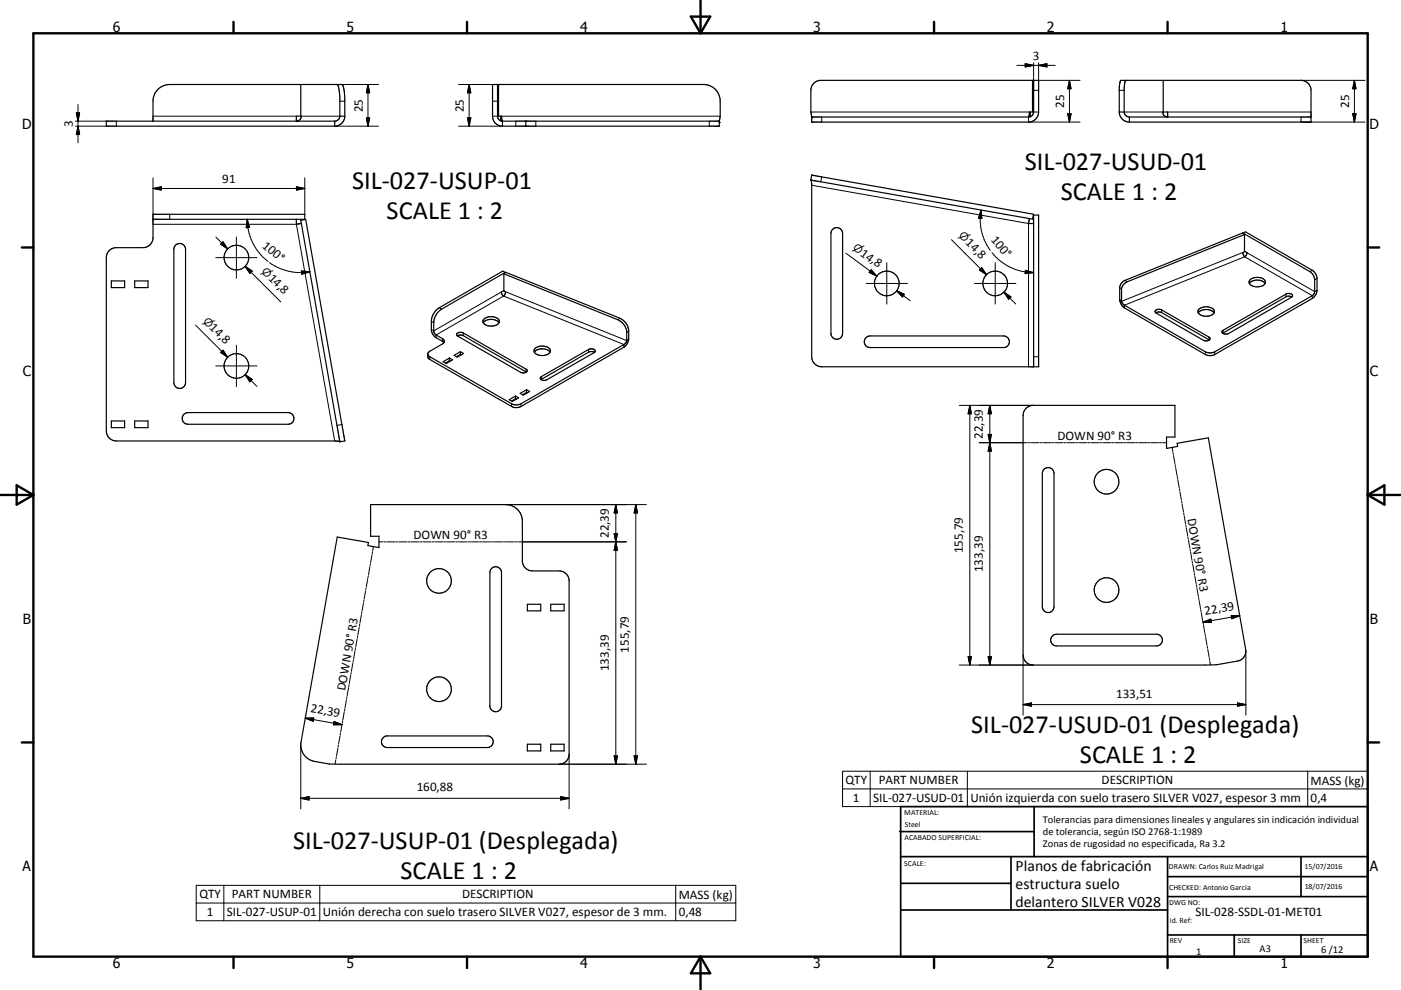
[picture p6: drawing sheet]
<svg xmlns="http://www.w3.org/2000/svg" width="420mm" height="297mm" viewBox="0 0 420 297" stroke-linecap="round" stroke-linejoin="round" font-family="sans-serif">
<g fill="none" stroke="#000" stroke-width=".36">
<path d="M45.9 36.3v-5.9a5 5 0 0 1 5-5h51.6l.4 .6 .4 1.8 .1 7.4a3.1 3.1 0 0 1-2.8 2.7h-68.7v-1.6h68.4M88.9 34.9h1.4a1.46 1.46 0 0 1-1.4 1.4zM90.2 25.4v9.5M100.3 36.3v1.6M101 25.4l.5 .6 .3 1.8 .1 7.1M101.9 34.9h1.5M101.9 34.9a1.55 1.55 0 0 1-1.6 1.4M149.2 25.4v9.5a1.47 1.47 0 0 0 1.5 1.4M149.2 25.4v9.5h1.2l.3 1.4M149.5 25.4v9.5M150.1 34.9l.1 1.4M150.7 36.3h65"/>
<path d="M157.6 36.3v1.6M215.7 36.2v.3M215.7 36.1l.2-1.2v-4.5a5 5 0 0 0-4.9-5h-63.3v9.5a2.96 2.96 0 0 0 3 3h65v-1.6M215.7 36v.3M243.3 34.8l.1 .4M243.4 35.1h65M244 25l.9-.7 1.2-.2h65.3v9.5a3 3 0 0 1-3 3h-65l-.3-3v-6.5l.2-1.1zM308.9 33.6l-.1 1.5M309.6 24.1v9.5M309.8 33.6h-1.2l-.2 1.5M309.9 24.1l-.1 9.5M309.9 33.6a1.52 1.52 0 0 1-1.5 1.5"/>
<path d="M335.6 33.6h1.4M336 24.1h54.1a3 3 0 0 1 3 3v9.5h-54.8a3.1 3.1 0 0 1-2.7-2.7v-7.6zM337 33.6a1.56 1.56 0 0 0 1.6 1.5M337.5 24.1l-.5 2.2v7.3M337.5 24.1h.1M338.6 35.1h54.5M338.6 35.1v1.5M348.6 33.6h1.5v1.5a1.46 1.46 0 0 1-1.5-1.5zM348.7 24.1v9.5M243.1 54l.3 1.3v51.7a3 3 0 0 0 3 3h65v-45.5h-1.5v45.5M243.4 52.5v.1M243.4 52.5l-.3 1.5"/>
<path d="M243.4 52.6l66.4 11.7-.2 1.4-66.5-11.7M45.9 65.8h45.5v-1.5h-45.5v7a3 3 0 0 1-3 3h-8a2.95 2.95 0 0 0-3 3v52a2.99 2.99 0 0 0 3 3h65.4l1.6 .2M52.8 73.4a1.77 1.77 0 0 1 2.8 1.4v40a1.75 1.75 0 0 1-1.7 1.7 1.75 1.75 0 0 1-1.8-1.7v-40l.3-.9zM88.9 65.8v1.5l1.4-.3M90.2 66.1l1.5-.3 11.7 66.5-1.5 .2zM249.6 68.9a1.75 1.75 0 0 1 1.9-.5 1.75 1.75 0 0 1 1.1 1.6v30a1.75 1.75 0 0 1-1.7 1.8 1.75 1.75 0 0 1-1.8-1.8v-30zM308.6 65.6h.1M308.6 65.6l-.2 1.5h1.5M372.7 70l.7-.5 20 11.6a3.2 3.2 0 0 1 1.5 2.4v3.6a3.1 3.1 0 0 1-1.5 2.4l-29.2 16.9a3.1 3.1 0 0 1-2.8 0l-24.3-14M372.7 70l20 11.5a3.2 3.2 0 0 1 1.4 2.5v3.5l-.5 1.1-29.4 16.9a3.1 3.1 0 0 1-2.8 0l-24.3-13.9M372.7 70h.1M373.1 70.4l-.6-.5-35.2 14.2a2.65 2.65 0 0 0-1.6 2.3v3.5"/>
<path d="M373.1 70.4l-35.2 14.2a2.72 2.72 0 0 0-1.6 2.3v3.5M373.1 70.4v5.1l-.5 .2 .4 1.2a.98 .98 0 0 0 .9-1.1l-.8-.4M33.4 84.3h4v2h-4zM40.4 84.3h4v2h-4zM144.9 96.8a3.2 3.2 0 0 1 4.7 0M144.9 96.9a3.3 3.3 0 0 0 4.7 0M144.9 96.9a1.44 1.44 0 0 1 1.6-1.8 2.56 2.56 0 0 1 3.2 1.3l-.1 .5M151.1 82.1l.5-.4 34.2 13.7a4.5 4.5 0 0 1 2.7 3.9v2.4M151.1 82.1l34.1 13.8a4.7 4.7 0 0 1 2.7 3.5v2.8M151.1 82.1v5.2l.5 .2-.6 1.3-.4-.4-.3-.8 .8-.4M151.5 81.7l-19.1 11a5.1 5.1 0 0 0-2.4 4.1l.2 3.1 .4 .5 2 1.2a.86 .86 0 0 1 .6 .8 .86 .86 0 0 1-.6 .8l-3.8 2.2a.87 .87 0 0 0-.5 .8 .87 .87 0 0 0 .5 .8l24.6 14.1a3.1 3.1 0 0 0 2.8 0l30.8-17.7M151.5 81.7l-.7-.4-19.1 11a5.1 5.1 0 0 0-2.4 4.1v2.5a3.1 3.1 0 0 0 1.4 2.4l2.4 1.5"/>
<path d="M151.5 81.7v.1M335.7 89.9a3.7 3.7 0 0 0 1.4 2.5M335.7 89.9l.6 .5M336.3 90.4l.8 1.2M337.1 91.6v.8M346.5 93.1a1.7 1.7 0 0 1 1.8-.1l14.1 8.1a.61 .61 0 0 1 .3 .8 .61 .61 0 0 1-.7 .3l-1.2-.1-14.2-8.2-.3-.4zM346.5 93.9a1.79 1.79 0 0 1 1.8-.1l14.2 8.2M359.2 93.9a3.3 3.3 0 0 1 4.8 0M359.4 92.8a3.2 3.2 0 0 1 4.6 .4 1.77 1.77 0 0 1-2 1.7 2.16 2.16 0 0 1-2.8-1.7zM366.5 99.2l19-11a1.15 1.15 0 0 1 2 .7l-19.2 11.2a1.17 1.17 0 0 1-1.9-.8zM374.6 85a3.2 3.2 0 0 1 4.7 0M374.7 84a3.2 3.2 0 0 1 4.7 .4 2.1 2.1 0 0 1-2.9 1.6 1.63 1.63 0 0 1-1.9-1.8z"/>
<path d="M387.3 89.1a1.77 1.77 0 0 0-1.8 0l-18.9 10.9M132.9 108.5l1.8-1.1 1 .6-1.9 1zM134.7 108.2l-1.1 .7M134.7 107.4v.8M134.7 108.2l.3 .2M136.2 106.6l1.8-1.1 1 .6-1.9 1zM137 100a1.83 1.83 0 0 1 1.9-.1l18.8 10.8a.54 .54 0 0 1 .3 .7 .54 .54 0 0 1-.5 .4l-.7 .1-.7-.2-18.9-10.9-.3-.4zM137.1 100.8l.9-.3 .9 .2 18.9 10.9M138 106.3l-1.1 .7M138 105.5v.8M138 106.3l.3 .2M152.7 119.9l1.8-1.1 1 .6-1.9 1.1z"/>
<path d="M154.5 119.6l-1.1 .7M154.5 118.8v.8M154.5 119.6l.3 .2M156 118l1.9-1.1 .9 .6-1.9 1zM157.9 117.7l-1.2 .7M157.9 116.9v.8M157.9 117.7l.2 .2M160.2 105.6a3.3 3.3 0 0 1 4.7 0M160.4 104.6a3.2 3.2 0 0 1 4.6 .4 1.77 1.77 0 0 1-2 1.7 2.34 2.34 0 0 1-2.9-1.5zM162 113.2l14.5-8.4a1.17 1.17 0 0 1 1.9 .7l-14.4 8.4a1.16 1.16 0 0 1-2-.7zM178.2 105.7a1.8 1.8 0 0 0-1.7 0l-14.3 8.2M187 104.2l-30.8 17.8a3.2 3.2 0 0 1-2.8 0l-24.8-14.3-.3-.5v-1"/>
<path d="M187 103.4v.8M187.9 102.2l-.9 1.2M188.5 101.7l-.6 .5M188.5 101.7l-.5 1.4-1 1.1M259.5 101.5l.4-.5 1-.2h40a1.74 1.74 0 0 1 1.7 1.7 1.74 1.74 0 0 1-1.7 1.8h-40a1.75 1.75 0 0 1-1.4-2.8zM33.4 126.3h4v2h-4zM40.4 126.3h4v2h-4zM55.2 124.2l1.2-.4h30a1.75 1.75 0 0 1 1.7 1.7 1.75 1.75 0 0 1-1.7 1.8h-30a1.76 1.76 0 0 1-1.7-1.1 1.76 1.76 0 0 1 .5-2zM101.9 132.5h.1M307.6 122.5l1-.6 1.2-.3h42.5v9.5h-2.6v3.4l3.4-.6-.2-.9 9.4-1.7 11.2 63.5a3 3 0 0 1-2.5 3.5l-6.4 1.1-3.4 .1h-51.4a3 3 0 0 1-3.1-3v-71.9l.3-1.1zM313 140.8a1.75 1.75 0 0 1 1.9-.4 1.75 1.75 0 0 1 1.1 1.6v40a1.75 1.75 0 0 1-1.7 1.8 1.75 1.75 0 0 1-1.8-1.8v-40zM101.1 161.1l9.3 1.6-.1 1 3.3 .6v-3.4h-2.5v-9.5h40.5a5 5 0 0 1 5 5v11.9a3 3 0 0 0 3 3h8a2.99 2.99 0 0 1 3 3v52a2.99 2.99 0 0 1-3 3h-65.4a21 21 0 0 1-9.4-1.4 5 5 0 0 1-2.5-5.3z"/>
<path d="M147.3 170.6a1.74 1.74 0 0 1 2-.5 1.74 1.74 0 0 1 1.1 1.7v40a1.74 1.74 0 0 1-1.8 1.7 1.74 1.74 0 0 1-1.7-1.7v-40zM158.1 181.3h4v2h-4zM165.1 181.3h4v2h-4zM315.6 190.7l1.1-.4h30a1.75 1.75 0 0 1 1.8 1.7 1.75 1.75 0 0 1-1.8 1.8h-30a1.76 1.76 0 0 1-1.6-1.1 1.76 1.76 0 0 1 .5-2zM114.9 221.2l1.2-.4h30a1.74 1.74 0 0 1 1.8 1.7 1.74 1.74 0 0 1-1.8 1.8h-30a1.73 1.73 0 0 1-1.6-1.1 1.73 1.73 0 0 1 .4-2zM158.1 223.3h4v2h-4zM165.1 223.3h4v2h-4z"/>
<circle cx="70.9" cy="77.3" r="3.7"/>
<circle cx="265.9" cy="85" r="3.7"/>
<circle cx="298.4" cy="85" r="3.7"/>
<circle cx="70.9" cy="109.8" r="3.7"/>
<circle cx="331.7" cy="144.5" r="3.7"/>
<circle cx="131.6" cy="174.3" r="3.7"/>
<circle cx="331.8" cy="177" r="3.7"/>
<circle cx="131.6" cy="206.8" r="3.7"/>
</g>
<g fill="none" stroke="#000" stroke-width=".3">
<path d="M304.9 19.6h11.5M307.4 19.1l2.5 .5-2.5 .5zM309.9 18.8v5.3M311.4 19.6l2.5-.5v1zM311.4 18.8v5.3h12.4M22.6 37.9h9.3M22.6 36.3h9.3M22.9 33.9h1l-.5 2.4zM23.4 31.3v11.6M23.4 37.9l.5 2.5h-1zM34.9 36.3v1.6M45.9 34.9h43"/>
<path d="M90.3 34.9h11.6M100.3 37.9h13.2M101 25.4h12.5M101.9 30.4h1.5M109.8 35.4h1l-.5 2.5zM110.3 25.4l.5 2.4h-1zM110.3 25.4v12.5M137.5 25.4h10.2M140.1 35.4h1.1l-.5 2.5zM140.7 25.4v12.5M140.7 25.4l.5 2.4h-1.1zM147.7 30.4h1.5"/>
<path d="M147.7 34.9h1.5M150.4 34.9h65.5M150.7 36.3v1.6h-13.2M154.6 36.3v1.6M160.6 36.3v1.6M212.7 36.3v1.6M243.1 33.6h65.5M246.4 35.1v1.5M308.4 35.1v1.5h15.4M309.9 27.1h1.5M309.9 33.6h1.5M320.1 34.1h1l-.5 2.5z"/>
<path d="M320.6 24.1v12.5M320.6 24.1l.5 2.5h-1zM335.6 27.1h1.4M337 33.6h11.6M350.1 33.6h43M390.1 35.1v1.5h19.1M390.1 24.1h19.1M405.5 34.1h1l-.4 2.5zM406.1 24.1l.4 2.5h-1zM406.1 24.1v12.5M45.9 56.5h45.5M45.9 56.5l2.5-.5v1z"/>
<path d="M45.9 53.4v12.4M88.9 56l2.5 .5-2.5 .5zM91.4 53.4v10.9M243.4 55.6l65 11.5v42.9M246.3 53.1l-.2 1.4M45.9 67.3h43l11.4 65M50.9 64.3v1.5M64.7 77.3h12.4M64.7 71.1l3.6 3.6M66.9 72.5l1.4 2.2-2.2-1.4zM70.9 71.1v12.4M73.5 79.9l1.8 1.8"/>
<path d="M73.5 79.9l2.1 1.4-.7 .7zM73.5 79.9l10.7 10.7M74.1 65.8a16 16 0 0 0 6.2 12.6M74.1 65.8l.7 2.4-1 .1zM80.8 78.8a16.1 16.1 0 0 0 12.1 2.7M253.6 76l9.3 6.8M265.9 78.8v12.4M285.3 71.9l10.5 10.5M294.1 63a16 16 0 0 0 2.8 12.1M294.1 63l.3 2.6-1-.1zM297.4 75.8a15.8 15.8 0 0 0 12.5 6M298.4 78.8v12.4"/>
<path d="M372.6 75.7l-36.3 14.7M373.9 75.8l20.2 11.7 .8-.4M58.7 97.6l9.6 9.6M90.4 81.3l2.5 .2-2.4 .8zM129.3 96.4l.7 .4M131.7 92.3l.7 .4M138.9 99.9v.8M150.3 87.6l-20.3 11.7-.7-.4M151.6 87.5l36.3 14.7M185.8 95.4l-.6 .5M188.5 99.3l-.6 .4M259.7 85h12.4"/>
<path d="M260.9 81.3l2 1.5M261.2 81l1.7 1.8-2.3-1.1zM268.8 87.2l4.1 3M268.8 87.2l2.3 1.1-.5 .8zM292.2 85h12.4M293.6 81l.7-.7 1.5 2.1zM301 87.7l3.5 3.5M301 87.7l2.1 1.4-.7 .7zM307.4 81.1l2.5 .7-2.6 .3zM335.7 86.4l.6 .5M337.3 84.1l.6 .5M348.3 93v.8"/>
<path d="M366.7 99.1v.8M385.5 88.2v.9M393.4 81.1l-.7 .4M393.4 89.5v-.8l-20.2-11.7-36.1 14.6M394.9 83.5l-.8 .5M64.7 109.8h12.4M66.1 105.7l.8-.6 1.4 2.1zM70.9 103.6v12.4M73.5 112.4l3.5 3.5M73.5 112.4l2.1 1.4-.7 .7zM128.8 107v.8M130.7 101.3v-.8l20.3-11.7 36 14.6"/>
<path d="M132.6 101.6v.8M157.7 110.7v.9M162.3 113v.8M176.5 104.8v.9M309.9 107h1.5M361.4 105.5v.9M362.4 101.1v.8M364.2 105.5v.9M102.5 127.4l-1.5 .2M153.4 121.1v.9M156.2 121.1v.9M287.6 121.6h22.2"/>
<path d="M290.8 121.6v77.9M290.8 121.6l.4 2.5h-1zM293.6 132.8h14.3M296.2 130.3h1l-.4 2.5zM296.8 121.6v77.9M296.8 132.8l.4 2.5h-1zM296.8 121.6l.4 2.5h-1zM308.2 132.8h.6M309.1 132.8h2.4M311.8 132.8h.6M312.7 132.8h2.4M315.4 132.8h.6"/>
<path d="M316.3 132.8h2.4M319 132.8h.6M319.9 132.8h2.4M322.6 132.8h.6M323.5 132.8h2.4M326.1 132.8h.6M327.1 132.8h2.3M329.7 132.8h.6M330.6 132.8h2.4M333.3 132.8h.6M334.2 132.8h2.4M336.9 132.8h.6"/>
<path d="M337.8 132.8h2.4M340.5 132.8h.6M341.4 132.8h2.4M344 132.8h.7M345 132.8h2.4M347.6 132.8h.6M348.5 132.8h1.2M351.4 134.2l.2 1.2M351.7 135.7l.1 .7M351.8 136.7l.5 2.4M352.3 139.4l.1 .6M151.6 151.4h42.2"/>
<path d="M184.6 151.4v77.9M184.6 151.4l.5 2.5h-1zM190.6 151.4v77.9M190.6 151.4l.5 2.5h-1zM352.5 140.3l.4 2.4M352.9 143l.2 .6M353.1 143.9l.4 2.4M353.6 146.6l.1 .6M353.8 147.5l.4 2.4M354.2 150.2l.1 .7M354.4 151.2l.4 2.4M354.9 153.9l.1 .6"/>
<path d="M355 154.8l.5 2.4M355.5 157.5l.1 .6M355.7 158.4l.4 2.4M109.1 180l-.1 .6M109.6 177.3l-.4 2.4M109.8 176.4l-.1 .6M110.2 173.6l-.4 2.5M110.4 172.8l-.1 .5M110.9 170l-.4 2.5M111.1 169.1l-.1 .6M111.5 166.4l-.4 2.4M111.7 165.5l-.1 .6"/>
<path d="M111.9 164l-.2 1.2M113.6 162.6h1.2M115.1 162.6h.6M116 162.6h2.4M118.7 162.6h.6M119.6 162.6h2.4M122.3 162.6h.6M123.2 162.6h2.4M125.9 162.6h.6M126.8 162.6h2.3M129.5 162.6h.6M130.3 162.6h2.4"/>
<path d="M133 162.6h.6M133.9 162.6h2.4M136.6 162.6h.6M137.5 162.6h2.4M140.2 162.6h.6M141.1 162.6h2.4M143.8 162.6h.6M144.7 162.6h2.4M147.4 162.6h.6M148.2 162.6h2.4M150.9 162.6h.6M151.8 162.6h2.4"/>
<path d="M154.5 162.6h.6M155.4 162.6h32.4M184.1 160.1h1l-.5 2.5zM184.6 162.6l.5 2.5h-1zM356.1 161.1l.1 .6M356.3 162l.4 2.4M356.8 164.8l.1 .6M357 165.6l.4 2.5M357.4 168.4l.1 .6M357.6 169.3l.4 2.4M358.1 172l.1 .6M358.2 172.9l.5 2.4"/>
<path d="M358.7 175.6l.1 .6M358.9 176.5l.4 2.4M359.3 179.3l.1 .6M105.8 199l-.5 2.5M105.9 198.1l-.1 .6M106.4 195.4l-.4 2.4M106.6 194.5l-.1 .6M107 191.8l-.4 2.4M107.2 190.9l-.1 .6M107.7 188.1l-.4 2.5M107.9 187.3l-.1 .5M108.3 184.5l-.4 2.4"/>
<path d="M108.5 183.6l-.1 .6M109 180.9l-.5 2.4M287.6 199.5h22.2M290.2 197h1l-.4 2.5zM296.2 197h1l-.4 2.5zM306.7 196.5v18.1M359.5 180.1l.4 2.5M360 182.9l.1 .6M360.1 183.8l.5 2.4M360.6 186.5l.1 .6M360.6 186.6l2.4-.9 .2 1zM360.8 187.4l.4 2.4"/>
<path d="M361.3 190.1l.1 .6M361.4 191l.5 2.5M361.9 193.8l.1 .5M362.1 194.6l.4 2.5M362.5 197.4l.1 .6M362.7 198.3l.2 1.2M369.1 184.7h2.6l-2.4 .9zM371.7 184.7l-11.1 1.9M373.5 195.4v19.2M91.5 215.5l11 1.9M91.5 215.5l2.6-.1-.2 1zM100.2 216.5l2.3 .9-2.5 .1z"/>
<path d="M102.1 219.9l-.1 .6M102.6 217.2l-.4 2.4M102.8 216.2l-.2 .6M103.2 213.5l-.4 2.5M103.4 212.6l-.1 .6M103.9 209.9l-.5 2.4M104 209l-.1 .6M104.5 206.3l-.4 2.4M104.7 205.4l-.1 .6M105.1 202.6l-.4 2.5M105.3 201.8l-.1 .5M306.7 211.4h66.8"/>
<path d="M306.7 211.4l2.6-.5v1zM371 210.9l2.5 .5-2.5 .5zM90.2 239.5h80.4M90.2 239.5l2.5-.5v1zM90.2 223.5v19.2M100.7 228l-.3 1.2M100.8 227.1l-.1 .6M101.3 224.4l-.4 2.4M101.5 223.5l-.1 .6M101.9 220.8l-.4 2.4M167.6 229.3h26.2M168.1 239l2.5 .5-2.5 .5z"/>
<path d="M170.6 226.3v16.4M184.1 226.8h1l-.5 2.5zM190.1 226.8h1l-.5 2.5zM252.6 231.4h157.4v10.6h-157.4zM252.6 236.7h157.4M260.9 231.4v10.6M290 231.4v10.6M392.1 231.4v10.6M58.8 265.6h161.8v10.6h-161.8zM58.8 270.9h161.8M67.1 265.6v10.6M95.9 265.6v10.6"/>
<path d="M202.6 265.6v10.6"/>
</g>
<circle cx="215.7" cy="36.8" r=".18" fill="#000"/>
<g fill="none" stroke="#000" stroke-width=".71">
<path d="M10 10h400v277h-400zM70 6.6v3.4M140 6.6v3.4M207.1 5h5.8l-2.9 5zM210 0v10M280 6.6v3.4M350 6.6v3.4M6.6 74.2h3.4M410 74.2h3.5M0 148.5h10M5 145.6l5 2.9-5 2.9zM410 148.5h10.1"/>
<path d="M410 148.5l5.1-2.9v5.8zM6.6 222.7h3.4M410 222.7h3.5M70 287v3.4M140 287v3.4M210 287v10M210 287l2.9 5h-5.8zM280 287v3.4M350 287v3.4"/>
</g>
<g fill="none" stroke="#000" stroke-width=".51">
<path d="M269.7 249.5h40.3M270 242h140v45h-140zM270 257h140M303.1 257v16M310 242v15M350 257v30M390.1 257v12M270 265h33.1M270 273h80M350 269h60M350 263h60M350 280.5h60"/>
<path d="M370 280.5v6.5M390.1 280.5v6.5"/>
</g>
<g fill="#000" stroke="#000" stroke-width=".3">
<path d="M311.4 19.6l2.5-.5v1zM22.9 33.9h1l-.5 2.4zM109.8 35.4h1l-.5 2.5zM110.3 25.4l.5 2.4h-1zM140.1 35.4h1.1l-.5 2.5zM140.7 25.4l.5 2.4h-1.1zM307.4 19.1l2.5 .5-2.5 .5zM320.1 34.1h1l-.5 2.5zM320.6 24.1l.5 2.5h-1zM405.5 34.1h1l-.4 2.5zM406.1 24.1l.4 2.5h-1zM23.4 37.9l.5 2.5h-1z"/>
<path d="M45.9 56.5l2.5-.5v1zM88.9 56l2.5 .5-2.5 .5zM66.9 72.5l1.4 2.2-2.2-1.4zM74.1 65.8l.7 2.4-1 .1zM294.1 63l.3 2.6-1-.1zM73.5 79.9l2.1 1.4-.7 .7zM90.4 81.3l2.5 .2-2.4 .8zM261.2 81l1.7 1.8-2.3-1.1zM268.8 87.2l2.3 1.1-.5 .8zM293.6 81l.7-.7 1.5 2.1zM301 87.7l2.1 1.4-.7 .7zM307.4 81.1l2.5 .7-2.6 .3z"/>
<path d="M66.1 105.7l.8-.6 1.4 2.1zM73.5 112.4l2.1 1.4-.7 .7zM290.8 121.6l.4 2.5h-1zM296.2 130.3h1l-.4 2.5zM296.8 132.8l.4 2.5h-1zM296.8 121.6l.4 2.5h-1zM184.6 151.4l.5 2.5h-1zM190.6 151.4l.5 2.5h-1zM184.1 160.1h1l-.5 2.5zM184.6 162.6l.5 2.5h-1zM290.2 197h1l-.4 2.5zM296.2 197h1l-.4 2.5z"/>
<path d="M360.6 186.6l2.4-.9 .2 1zM369.1 184.7h2.6l-2.4 .9zM91.5 215.5l2.6-.1-.2 1zM100.2 216.5l2.3 .9-2.5 .1zM306.7 211.4l2.6-.5v1zM371 210.9l2.5 .5-2.5 .5zM90.2 239.5l2.5-.5v1zM184.1 226.8h1l-.5 2.5zM190.1 226.8h1l-.5 2.5zM168.1 239l2.5 .5-2.5 .5z"/>
</g>
<g font-size="7.9">
<text x="307.3" y="51">SIL-027-USUD-01</text>
<text x="105.6" y="56.6">SIL-027-USUP-01</text>
<text x="318" y="59.9">SCALE 1 : 2</text>
<text x="115.9" y="65.7">SCALE 1 : 2</text>
<text x="291.2" y="219.8">SIL-027-USUD-01 (Desplegada)</text>
<text x="323.8" y="228.8">SCALE 1 : 2</text>
<text x="87.9" y="254.7">SIL-027-USUP-01 (Desplegada)</text>
<text x="120.1" y="263.7">SCALE 1 : 2</text>
</g>
<g font-size="4.7">
<text x="304.5" y="261.2">Planos de fabricación</text>
<text x="304.5" y="266.6">estructura suelo</text>
<text x="304.5" y="272">delantero SILVER V028</text>
</g>
<g font-size="4.2">
<text x="33.9" y="9.6">6</text>
<text x="103.9" y="9.6">5</text>
<text x="173.9" y="9.6">4</text>
<text x="243.8" y="9.6">3</text>
<text x="313.9" y="9.6">2</text>
<text x="383.9" y="9.6">1</text>
<text x="6.7" y="38.7">D</text>
<text x="410.5" y="38.7">D</text>
<text x="6.9" y="112.9">C</text>
<text x="410.7" y="112.9">C</text>
<text x="6.9" y="187.1">B</text>
<text x="410.7" y="187.1">B</text>
<text x="6.8" y="261.4">A</text>
<text x="410.7" y="261.4">A</text>
<text x="33.9" y="290.4">6</text>
<text x="103.9" y="290.4">5</text>
<text x="173.9" y="290.4">4</text>
<text x="243.8" y="290.4">3</text>
<text x="313.9" y="290.4">2</text>
<text x="383.9" y="290.4">1</text>
</g>
<g font-size="3.9">
<text x="309.6" y="18">3</text>
<text x="108.8" y="33.6" transform="rotate(-90 108.8 33.6)">25</text>
<text x="139.1" y="33.6" transform="rotate(-90 139.1 33.6)">25</text>
<text x="319" y="32.3" transform="rotate(-90 319 32.3)">25</text>
<text x="404.5" y="32.3" transform="rotate(-90 404.5 32.3)">25</text>
<text x="21.8" y="38.1" transform="rotate(-90 21.8 38.1)">3</text>
<text x="66.6" y="55">91</text>
<text x="296.9" y="71.9" transform="rotate(50 296.9 71.9)">100°</text>
<text x="78.4" y="74" transform="rotate(40 78.4 74)">100°</text>
<text x="257.7" y="76.4" transform="rotate(36 257.7 76.4)">14,8</text>
<text x="289.3" y="72.9" transform="rotate(45 289.3 72.9)">14,8</text>
<text x="80.3" y="83.6" transform="rotate(45 80.3 83.6)">14,8</text>
<text x="62.7" y="98.6" transform="rotate(45 62.7 98.6)">14,8</text>
<text x="294.6" y="131.7" transform="rotate(-90 294.6 131.7)">22,39</text>
<text x="317.1" y="132.1">DOWN 90° R3</text>
<text x="356" y="155.7" transform="rotate(80 356 155.7)">DOWN 90° R3</text>
<text x="124" y="161.8">DOWN 90° R3</text>
<text x="182.5" y="161.5" transform="rotate(-90 182.5 161.5)">22,39</text>
<text x="288.6" y="166" transform="rotate(-90 288.6 166)">155,79</text>
<text x="294.6" y="171.6" transform="rotate(-90 294.6 171.6)">133,39</text>
<text x="361.4" y="184.4" transform="rotate(-10 361.4 184.4)">22,39</text>
<text x="188.6" y="195.8" transform="rotate(-90 188.6 195.8)">155,79</text>
<text x="182.5" y="201.4" transform="rotate(-90 182.5 201.4)">133,39</text>
<text x="103.5" y="207.4" transform="rotate(-80 103.5 207.4)">DOWN 90° R3</text>
<text x="334.6" y="209.3">133,51</text>
<text x="93" y="213.6" transform="rotate(10 93 213.6)">22,39</text>
<text x="125" y="237.4">160,88</text>
<text x="253.5" y="235.3">QTY</text>
<text x="263.5" y="235.3">PART NUMBER</text>
<text x="330.3" y="235.3">DESCRIPTION</text>
<text x="392.9" y="235.4">MASS (kg)</text>
<text x="255.7" y="240.5">1</text>
<text x="261.8" y="240.6">SIL-027-USUD-01</text>
<text x="290.9" y="240.7">Unión izquierda con suelo trasero SILVER V027, espesor 3 mm</text>
<text x="392.9" y="240.6">0,4</text>
<text x="59.8" y="269.5">QTY</text>
<text x="69.5" y="269.5">PART NUMBER</text>
<text x="138.5" y="269.5">DESCRIPTION</text>
<text x="203.5" y="269.7">MASS (kg)</text>
<text x="62" y="274.8">1</text>
<text x="68" y="274.8">SIL-027-USUP-01</text>
<text x="96.8" y="274.9">Unión derecha con suelo trasero SILVER V027, espesor de 3 mm.</text>
<text x="203.5" y="274.8">0,48</text>
<text x="358.4" y="274.9">SIL-028-SSDL-01-MET01</text>
</g>
<g font-size="3.3">
<text x="287.3" y="71" transform="rotate(45 287.3 71)">⌀</text>
<text x="255.5" y="74.7" transform="rotate(36 255.5 74.7)">⌀</text>
<text x="78.2" y="81.6" transform="rotate(45 78.2 81.6)">⌀</text>
<text x="60.7" y="96.6" transform="rotate(45 60.7 96.6)">⌀</text>
</g>
<g font-size="3.1">
<text x="312.7" y="246.8">Tolerancias para dimensiones lineales y angulares sin indicación individual</text>
<text x="312.7" y="250.4">de tolerancia, según ISO 2768-1:1989</text>
<text x="312.7" y="254">Zonas de rugosidad no especificada, Ra 3.2</text>
<text x="358.6" y="286.5">1</text>
<text x="377.6" y="285.6">A3</text>
<text x="396.1" y="285.9">6 /12</text>
</g>
<g font-size="2.4">
<text x="271.1" y="244.4">MATERIAL:</text>
<text x="271.2" y="252">ACABADO SUPERFICIAL:</text>
<text x="271.3" y="248">Steel</text>
<text x="271.1" y="259.7">SCALE:</text>
<text x="350.4" y="260.8">DRAWN: Carlos Ruiz Madrigal</text>
<text x="391.1" y="260.6">15/07/2016</text>
<text x="350.5" y="267">CHECKED: Antonio Garcia</text>
<text x="391.2" y="266.7">18/07/2016</text>
<text x="350.5" y="271.4">DWG NO:</text>
<text x="350.7" y="276.9">Id. Ref:</text>
<text x="350.7" y="282.8">REV</text>
<text x="371.1" y="282.9">SIZE</text>
<text x="390.8" y="283">SHEET</text>
</g>
</svg>
